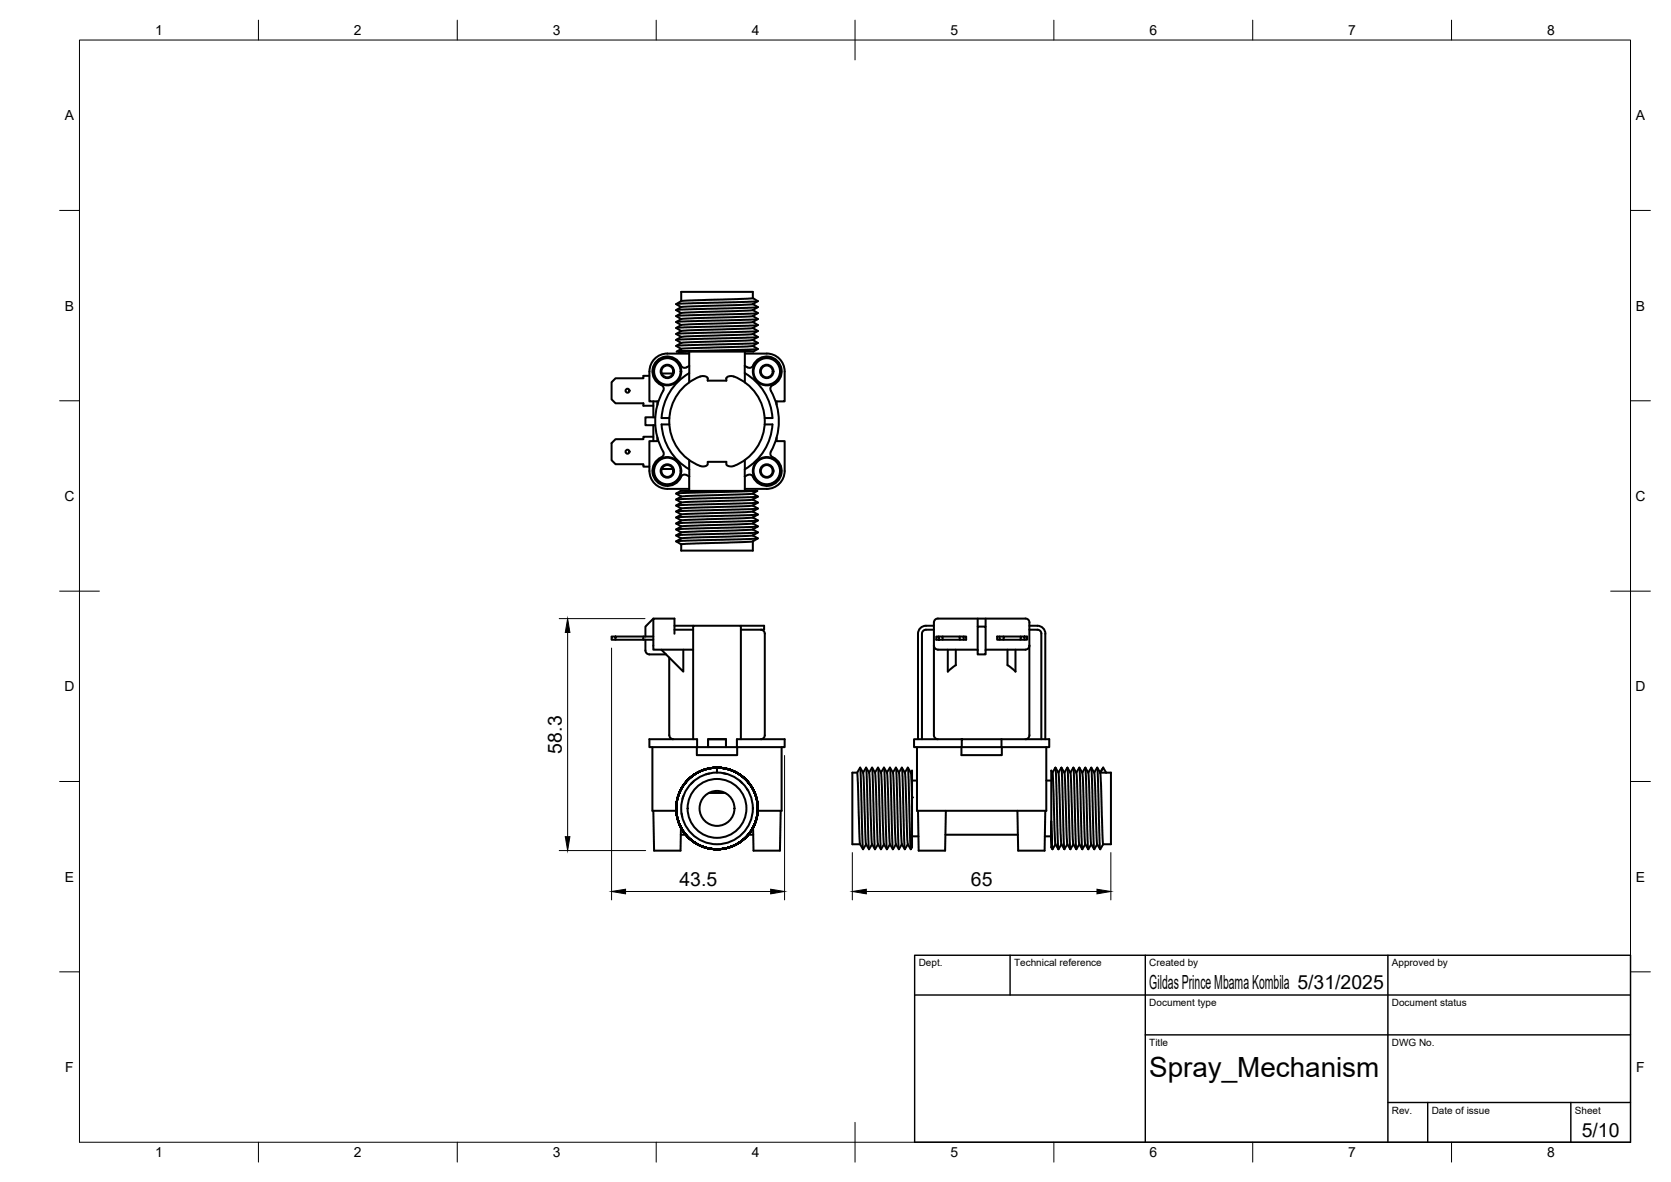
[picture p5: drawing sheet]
<svg xmlns="http://www.w3.org/2000/svg" width="420mm" height="297mm" viewBox="0 0 420 297" stroke-linecap="round" stroke-linejoin="round" font-family="sans-serif">
<!-- layer: Visible -->
<g fill="none" stroke="#000" stroke-width=".51">
<path d="M170 76.4l1.3 .8M170 77.9l1.3 .8M170 79.4l1.3 .8M171.3 75.7l-1.3 .7M189.3 76.4l-17.5 .7-.5 .1-1.3 .7M189.3 77.9l-17.5 .7-.5 .1-1.2 .7M189.3 79.4l-17.5 .7-.5 .1-1.3 .7M189.3 76.4l1.2 .8-20.5 .7M189.3 77.9l1.2 .8-20.5 .7M189.3 79.4l1.2 .8-20.5 .7 1.3 .8M189.3 74.9l-18 .8M189.3 74.9v-1.6h-18v2.4"/>
<path d="M189.3 74.9l1.2 .8M190.5 77.2l-1.2 .7M190.5 78.7l-1.2 .7M190.5 75.7l-20.5 .7M190.5 75.7l-1.2 .7M163.3 93.4v7.5h2v.9M163.3 94.5h-1.5v.6h-7l-1 1v4.3l1 1h7v.6h2.5M166.4 93.9h2.8M167.8 88.9h5.5M167.8 88.8a4.5 4.5 0 0 0-4.5 4.5M170 82.4l1.3 .8M170 83.9l1.3 .8"/>
<path d="M170 85.4l1.3 .8M170 86.9l1.3 .8M170.5 88.4l20-.7-1.1 .7zM171.3 84.7l-1.3 .7M171.3 87.7l-1.1 .7h.3M171.3 83.2l-1.2 .7M171.3 86.2l-1.2 .7M172 97.2a8.6 8.6 0 0 1 5-2.7l.9 .4v.8h4.7a.97 .97 0 0 1 1.3-1.2 11.9 11.9 0 0 1 8.4 11.4 11.9 11.9 0 0 1-8.4 11.3 .96 .96 0 0 1-1-.2 .96 .96 0 0 1-.3-.9h-4.7a1.16 1.16 0 0 1-.5 1.1 1.16 1.16 0 0 1-1.3-.1 12 12 0 0 1-4.1-19.9zM173.3 88.4v7.7M173.3 93.8a14 14 0 0 0-6.9 11.3h1.9M173.3 92a1.37 1.37 0 0 1-1.4 .4 1.37 1.37 0 0 1-1-1.2 3.8 3.8 0 0 0-6.1-.1 3.8 3.8 0 0 0 1.7 5.8l.4 .8a17.1 17.1 0 0 0-1.9 11.2 16.6 16.6 0 0 0 1.9 4.9l-.2 .8a4.3 4.3 0 0 0-2.6 4.3 3.8 3.8 0 0 0 3.3 3.2 3.8 3.8 0 0 0 4-2.5 1.4 1.4 0 0 1 1.9 .1M187.3 93.8a14 14 0 0 1 6.9 11.3h-1.9"/>
<path d="M187.3 88.4v7.7M187.3 88.9h5.5M189.3 82.4l-18 .8M189.3 83.9l-18 .8M189.3 85.4l-18 .8M189.3 86.9l-18 .8M189.3 80.9l1.2 .8-20.5 .7M189.3 82.4l1.2 .8M189.3 83.9l1.2 .8M189.3 85.4l1.2 .8M189.3 86.9l1.2 .8M189.4 91.8a3.8 3.8 0 0 1 6.2-1 3.8 3.8 0 0 1-1.5 6.1l-.4 .5v.5a15.9 15.9 0 0 1 0 15.9l.2 .8a4.3 4.3 0 0 1 2.6 4.3 3.8 3.8 0 0 1-3.2 3.2 3.8 3.8 0 0 1-3.9-2.2"/>
<path d="M189.4 91.8a1.28 1.28 0 0 1-2.1 .2M190.5 86.2l-20.5 .7M190.5 80.2l-1.5 .8-17.2 .6-.5 .1-1.2 .7M190.5 81.7l-1.2 .7M190.5 83.2l-1.2 .7M190.5 84.7l-1.2 .7M190.5 86.2l-1.2 .7M190.5 83.2l-20.5 .7M190.5 84.7l-20.5 .7M192.8 88.8a4.5 4.5 0 0 1 4.5 4.5v7.6h-2v.9M163.3 118.4a4.5 4.5 0 0 0 4.5 4.5h5.5M164.3 109.8h-2.5v.6h-7l-1 1v4.3l1 1h7v.6h1.5"/>
<path d="M164.3 100.9v4M164.3 106.9v4M164.8 104.9h-2.5v2h2.5M165.3 110v.9h-2v7.5M166.4 117.9h2.8M168.3 106.7h-1.9a14 14 0 0 0 6.9 11.2M173.3 115.6v7.8M187.3 119.7a1.35 1.35 0 0 1 2.1 .2M187.3 115.6v7.8M192.3 106.7h1.9a14 14 0 0 1-6.9 11.2M195.3 110v.9h2v7.5a4.5 4.5 0 0 1-4.5 4.5h-5.5M170 136l1.3 .8"/>
<path d="M170 131.6l1.3 .7M170 130.1l1.3 .7M170 128.6l1.3 .7M170 127l1.3 .8M170 125.5l1.3 .8M170 124l1.3 .8M170.1 124l1.1-.6h18.8zM171.3 135.3l-1.3 .7M171.3 129.3l-1.2 .7M171.3 127.8l-1.2 .7M171.3 126.3l-1.2 .7M171.3 124.8l-1.2 .7"/>
<path d="M189.3 131.6l-17.5 .6-.5 .1-1.2 .7M189.3 130.1l-17.5 .6-.5 .1-1.2 .7M189.3 128.6l-18 .7M189.3 127l-18 .8M189.3 125.5l-18 .8M189.3 124l-18 .8M189.3 133l1.2 .8-20.5 .7 1.3 .8M189.3 131.5l1.2 .8-20.5 .7 1.3 .8M189.3 130l1.2 .8-20.5 .8M189.3 136v2.4h-18v-1.6M189.3 134.5l1.2 .8M189.3 128.6l1.2 .7"/>
<path d="M189.3 127l1.2 .8M189.3 125.5l1.2 .8M189.3 124l1.2 .8M190 123.4h.4l-1.1 .6M190.5 132.3l-1.2 .8h-.5l-17.3 .6-1.4 .8M190.5 135.3l-20.5 .7M190.5 135.3l-1.2 .8h-.5l-17.5 .7M190.5 129.3l-1.2 .8M190.5 127.8l-1.2 .8M190.5 124.8l-1.2 .7M190.5 133.8l-1.2 .8h-.5l-17.5 .7M190.5 129.3l-20.5 .8"/>
<path d="M190.5 127.8l-20.5 .8M190.5 126.3l-20.5 .7M190.5 124.8l-20.5 .7M190.5 130.8l-1.2 .8M190.5 126.3l-1.2 .7M154.8 160h-1v.8h1v-.8h9.5M161.8 160v.8h-7M164.3 155.5l-2 2v2.5M169.6 157.3h4.7M169.6 159.3v-3.8h-5.3v7.8h10M169.6 158.2h4.7M186.3 157.3h5.8v.9h-5.8"/>
<path d="M191.3 158.2a1.01 1.01 0 0 1 1 1.1M192.3 159.3v25.5a1.01 1.01 0 0 1-1 1M230.8 159.3v26.5M231.8 159.3v26.5M234.8 157.3a3.6 3.6 0 0 0-3.4 .5l-.5 .9-.1 .6M234.8 158.2h-2a1.01 1.01 0 0 0-1 1.1M235.8 155.5l22-.1a1.01 1.01 0 0 1 1 1M235.8 155.4a1.01 1.01 0 0 0-1 1v28.4a1.01 1.01 0 0 0 1 1M236 160h1v.8h-1zM236 160h-.6v.8h.6M237 160h4.3v.8h-4.3M241.3 160h1v.8"/>
<path d="M242.3 160h.6v.8h-1.6M245.8 157.5h2v7h-2zM245.8 155.5v2M247.8 155.5v2M251.3 160v.8h1M252.3 160h-1.6v.8h.6M256.6 160h1v.8h-1zM256.6 160h-4.3v.8h4.3M257.6 160h.6v.8h-.6M258.8 158.2h2M258.8 157.3h2M258.8 156.4v28.4"/>
<path d="M260.8 158.2a1.01 1.01 0 0 1 1.1 1.1M260.8 157.3a2 2 0 0 1 2 2M261.8 159.3v26.5M262.8 159.3v26.5M161.8 160.8h2.5M162.3 160.8v2.6a1.01 1.01 0 0 0 1 1.1M163.3 164.5h4.2M166.3 163.3l5.5 5.5v-5.5M168.3 165.3v19.5a1.01 1.01 0 0 0 1 1M234.8 162.2a1.01 1.01 0 0 0 1 1M235.8 163.3h10M238.3 163.3v5.5l2-1.7"/>
<path d="M240.3 163.3v3.9M253.3 163.3v3.9M255.3 163.3v5.5l-2-1.7M258.8 162.2a1.01 1.01 0 0 1-1 1l-10 .1M163.3 185.8h12v2h-12zM164 187.8v16h6.1M174.3 185.8v-28.5h12v28.5M174.4 196.4l-.6 .5M175.2 187.8v2h10.2v-2M175.3 187.8h2.7v-2h4.5v2h2.8M178 185.8h4.5v2h-4.5zM178.2 199.3h4.1"/>
<path d="M178.4 194.4l-.9 .2M180.3 194.2v-1.3h.5a10.3 10.3 0 0 1 8.4 15.5 10.3 10.3 0 0 1-17.6 0 10.3 10.3 0 0 1 8.3-15.5 10.3 10.3 0 0 1 9.7 14.7 10.3 10.3 0 0 1-17.5 1.6 10.3 10.3 0 0 1 6.9-16.2 10.2 10.2 0 0 1 10.9 13.7 10.2 10.2 0 0 1-17.1 3.4 10.2 10.2 0 0 1 4.7-16.8 10.2 10.2 0 0 1 12.7 12.1 10.2 10.2 0 0 1-16.5 5.7 10.2 10.2 0 0 1 2.4-17.3 10.2 10.2 0 0 1 14.5 9.9 10.2 10.2 0 0 1-15.4 8.3 10.2 10.2 0 0 1-.4-17.5 10.2 10.2 0 0 1 15.7 8 10.2 10.2 0 0 1-14.4 10 10.2 10.2 0 0 1-2-17.5 10.2 10.2 0 0 1 16.3 6.7 10.2 10.2 0 0 1-13.6 11.2 10.2 10.2 0 0 1-3.4-17.3 10.3 10.3 0 0 1 16.8 5.1 10.3 10.3 0 0 1-12.4 12.4 10.3 10.3 0 0 1-5.1-16.8 10.3 10.3 0 0 1 15.7 .6 10.3 10.3 0 0 1-3.3 15.3 10.3 10.3 0 0 1-14.6-5.9M182 194.3l.8 .2M185.3 185.8h12v2h-12zM186 196.2l.6 .6M187.8 198.2l.2 .4M196.5 187.8v16h-6M215.5 194.2h-1.2v18h2M216.3 192.9l.7 1.3M217 194.2l.8 18M217 194.1l.8-1.2 .7 20.5M217.8 192.9l.7 1.3"/>
<path d="M218.5 194.2l.8 18M219.3 192.9l.7 20.5M219.3 192.9l-.8 1.2M219.3 192.9l.7 1.3M220 194.2l.7 18M220.7 192.9l.8 20.5M220.7 192.9l-.7 1.2M220.8 192.9l.7 1.3M221.5 194.2l.7 18M222.2 192.9l.8 20.5M222.2 192.9l-.7 1.2M222.3 192.9l.7 1.3"/>
<path d="M223 194.2l.8 18M223.8 192.9l.7 20.5M223.8 192.9l-.8 1.2M223.8 192.9l.7 1.3M224.5 194.1l.8-1.2 .7 20.5M224.5 194.2l.7 17.5 .1 .5 .7 1.2M225.3 192.9l.7 1.3M226 194.1l.8-1.2 .7 20.5M226 194.2l.8 18M226.8 192.9l.7 1.3M227.5 194.2l.8 18M227.5 194.1l.8-1.2 .7 20.5"/>
<path d="M228.3 192.9l.7 1.3M229 194.2l.3 6.2M229 194.1l.3-.4v6.7M229.3 196.2h1.3M230.6 187.8v16h32.5v-16M241.7 187.8v2h10.2v-2M241.8 185.8v2h-12v-2h34v2h-12M251.8 185.8v2h-10M258.8 184.8a1.01 1.01 0 0 1-1 1M263.1 196.2h1.2M264.6 194.2l.8 18M264.6 194.2l-.3-.5v12.6"/>
<path d="M265.4 192.9l.7 20.5 .8-1.2M265.4 192.9l-.8 1.2M265.4 192.9l.7 1.3M266.1 194.1l.8-1.2 .7 20.5 .8-1.2M266.1 194.2l.7 17.5 .1 .5 .7 1.2M266.9 192.9l.7 1.3M267.6 194.1l.8-1.2 .7 20.5M267.6 194.2l.8 18M268.4 192.9l.7 1.3M269.1 194.1l.8-1.2 .7 20.5M269.1 194.2l.8 18M269.9 192.9l.7 1.3"/>
<path d="M270.6 194.2l.8 18M271.4 192.9l.7 20.5M271.4 192.9l-.8 1.2M271.4 192.9l.7 1.3M272.1 194.2l.8 18M272.9 192.9l.7 20.5M272.9 192.9l-.8 1.2M272.9 192.9l.7 1.3M273.6 194.2l.8 18M274.4 192.9l.7 20.5M274.4 192.9l-.8 1.2M274.4 192.9l.7 1.3"/>
<path d="M275.1 194.2l.8 18M275.9 192.9l.7 20.5M275.9 192.9l-.8 1.2M275.9 192.9l.7 1.3M276.6 194.2l.8 18M276.6 194.2h2.7v18h-1.9M277.4 192.9l-.8 1.2M277.4 192.9l-.8 1.3M277.4 192.9l.7 1.3M164.3 203.8l.2 10h6.6l.1-5.9M171.2 209.8h1.2M171.4 204.4l.1 .8"/>
<path d="M171.9 200l-.3 .8M188.1 209.8h1.3M196.3 203.8l-.2 10h-6.6l-.1-5.9M216.3 212.2l-.8-18 .8-1.3 .7 20.5M216.3 212.2l.7 1.2M217.8 212.2l-.8 1.2M217.8 212.2l.7 1.2M219.3 212.2l-.8 1.2M219.3 212.2l.7 1.2M220.7 212.2l.8 1.2M220.8 212.2l-.8 1.2M222.2 212.2l.8 1.2"/>
<path d="M222.3 212.2l-.8 1.2M223.8 212.2l.7 1.2M223.8 212.2l-.8 1.2M225.3 212.2l-.8 1.2M226.8 212.2l-.8 1.2M226.8 212.2l.7 1.2M228.3 212.2l-.8 1.2M228.3 212.2l.7 1.2M229.3 200.4v12.5l-.3 .5M229.3 210.2h1.6M230.8 203.8l.2 10h6.6l.2-10M237.7 209.8h18.2"/>
<path d="M255.8 203.8l.2 10h6.7l.1-10M262.7 210.2h1.6M265.4 212.2l.7 1.2M265.4 212.2l-.8 1.2-.3-7.1v6.6l.3 .5M268.4 212.2l.7 1.2M269.9 212.2l.7 1.2M269.9 212.2l-.8 1.2M271.4 212.2l.7 1.2M271.4 212.2l-.8 1.2M272.9 212.2l.7 1.2M272.9 212.2l-.8 1.2M274.4 212.2l.7 1.2"/>
<path d="M274.4 212.2l-.8 1.2M275.9 212.2l.7 1.2M275.9 212.2l-.8 1.2M277.4 212.2l-.8 1.2"/>
<circle cx="157.8" cy="98.2" r=".5"/>
<circle cx="167.8" cy="93.3" r="3.5"/>
<circle cx="167.8" cy="93.3" r="3.3"/>
<circle cx="167.8" cy="93.3" r="1.68"/>
<circle cx="167.8" cy="93.3" r="1.49"/>
<circle cx="192.8" cy="93.3" r="3.5"/>
<circle cx="192.8" cy="93.3" r="3.3"/>
<circle cx="192.8" cy="93.3" r="1.68"/>
<circle cx="192.8" cy="93.3" r="1.49"/>
<circle cx="157.8" cy="113.5" r=".5"/>
<circle cx="167.8" cy="118.4" r="3.5"/>
<circle cx="167.8" cy="118.4" r="3.3"/>
<circle cx="167.8" cy="118.4" r="1.68"/>
<circle cx="167.8" cy="118.4" r="1.49"/>
<circle cx="192.8" cy="118.4" r="3.5"/>
<circle cx="192.8" cy="118.4" r="3.3"/>
<circle cx="192.8" cy="118.4" r="1.68"/>
<circle cx="192.8" cy="118.4" r="1.49"/>
<circle cx="180.3" cy="203.2" r="9"/>
<circle cx="180.3" cy="203.2" r="4.4"/>
<circle cx="180.3" cy="203.2" r="7.4"/>
</g>
<circle cx="229.3" cy="200.4" r=".25" fill="#000"/>
<!-- layer: BORDER -->
<g fill="none" stroke="#000" stroke-width=".25">
<path d="M20 10.1h390v276.9h-390zM65 5.1v5M115 5.1v5M165 5.1v5M215 5.1v10M265 5.1v5M315 5.1v5M365 5.1v5M15 52.9h5M410 52.9h5M15 100.7h5M410 100.7h5"/>
<path d="M15 148.6h10M405 148.6h10M15 196.4h5M410 196.4h5M15 244.2h5M410 244.2h5M65 287v5M115 287v5M165 287v5M215 282.1v9.9M265 287v5M315 287v5"/>
<path d="M365 287v5"/>
</g>
<!-- layer: TITLEBLOCK -->
<path d="M230 240.1h180v46.9h-180zM230 250h180M254 240.1v9.9M288 240.1v46.9M349 240.1v46.9M288 260.1h122M349 277.1h61M359 277.1v9.9M395 277.1v9.9" fill="none" stroke="#000" stroke-width=".36"/>
<!-- layer: FD_Dimensions -->
<path d="M140.6 155.5h21.6M142.7 158.9v51.4M153.8 162.9v63.3M197.3 189.9v36.3M140.6 213.7h21.7M214.3 214.3v11.9M279.3 214.3v11.9M157.3 224h36.5M217.8 224h58" fill="none" stroke="#000" stroke-width=".25"/>
<path d="M142.7 155.5l.6 3.4h-1.2zM142.1 210.3h1.2l-.6 3.4zM153.8 224l3.5-.5v1.1zM193.8 223.5l3.5 .5-3.5 .6zM214.3 224l3.5-.5v1.1zM275.8 223.5l3.5 .5-3.5 .6z" fill="#000" stroke="#000" stroke-width=".25"/>
<text font-size="7" x="289" y="270.6">Spray_Mechanism</text>
<g font-size="4.9">
<text x="141.3" y="189.4" transform="rotate(-90 141.3 189.4)">58.3</text>
<text x="170.8" y="222.6">43.5</text>
<text x="244.1" y="222.6">65</text>
<text x="289" y="248.5">Gildas Prince Mbama Kombila 5/31/2025</text>
<text x="397.7" y="285.7">5/10</text>
</g>
<g font-size="3.5">
<text x="39" y="8.8">1</text>
<text x="89" y="8.8">2</text>
<text x="139" y="8.8">3</text>
<text x="189" y="8.8">4</text>
<text x="239" y="8.8">5</text>
<text x="289" y="8.8">6</text>
<text x="339" y="8.8">7</text>
<text x="389" y="8.8">8</text>
<text x="16.3" y="30.2">A</text>
<text x="411.3" y="30.2">A</text>
<text x="16.3" y="78">B</text>
<text x="411.3" y="78">B</text>
<text x="16.2" y="125.9">C</text>
<text x="411.2" y="125.9">C</text>
<text x="16.2" y="173.7">D</text>
<text x="411.2" y="173.7">D</text>
<text x="16.3" y="221.6">E</text>
<text x="411.3" y="221.6">E</text>
<text x="16.4" y="269.4">F</text>
<text x="411.4" y="269.4">F</text>
<text x="39" y="290.8">1</text>
<text x="89" y="290.8">2</text>
<text x="139" y="290.8">3</text>
<text x="189" y="290.8">4</text>
<text x="239" y="290.8">5</text>
<text x="289" y="290.8">6</text>
<text x="339" y="290.8">7</text>
<text x="389" y="290.8">8</text>
</g>
<g font-size="2.5">
<text x="231" y="242.9">Dept.</text>
<text x="255" y="242.9">Technical reference</text>
<text x="289" y="242.9">Created by</text>
<text x="350" y="242.9">Approved by</text>
<text x="289" y="252.8">Document type</text>
<text x="350" y="252.8">Document status</text>
<text x="289" y="262.9">Title</text>
<text x="350" y="262.9">DWG No.</text>
<text x="350" y="279.9">Rev.</text>
<text x="360" y="279.9">Date of issue</text>
<text x="396" y="279.9">Sheet</text>
</g>
</svg>
